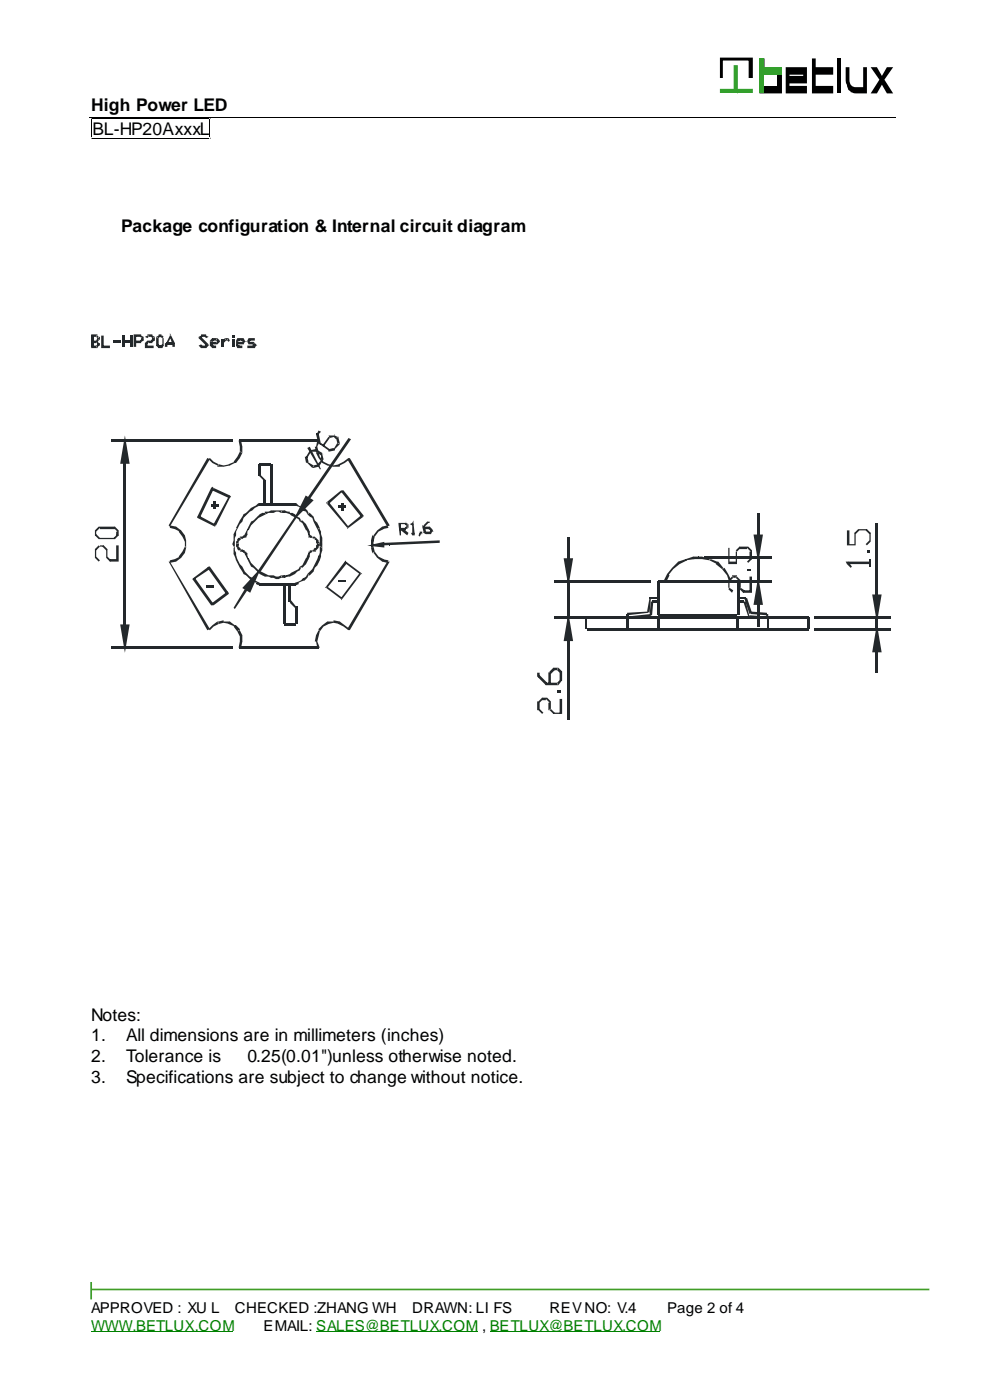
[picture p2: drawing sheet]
<svg xmlns="http://www.w3.org/2000/svg" width="210mm" height="297mm" viewBox="0 0 210 297" stroke-linecap="round" stroke-linejoin="round" font-family="sans-serif">
<g fill="#33a02c" stroke="#33a02c" stroke-width=".35">
<path d="M155.6 14h.5v5.5l-.5-.2z"/>
<path d="M152.7 19h6.6v.5h-6.6z"/>
</g>
<path d="M152.7 12.4h6.6v4h-.6v-3.7h-5.8v3.7h-.2z" fill="#000" stroke="#000" stroke-width=".35"/>
<path d="M160.9 12.4h1v1.8h3.7v5.6h-4.7z" fill="#000"/>
<path d="M161.9 15.8h2.7v2.4h-2.7z" fill="#fff"/>
<g fill="#000">
<path d="M172 12.4h.8v1.8h3.7v1.6h-3.7v2.4h3.7v1.6h-4.5zM177.3 12.4h.8v7.4h-.8zM179.1 14.2h.8v2.1a1.76 1.76 0 0 0 2.3 2.2h.6v-4.3h.8v5.6h-1.8a1.99 1.99 0 0 1-2.4-1.5l-.3-1.2zM184.4 14.2h1.3l1.1 1.9 1.1-1.9h1.3l-1.9 2.7 1.9 2.9h-1.3l-1.1-1.9-1.1 1.9h-1.3l1.9-2.9z"/>
<path d="M166.4 14.2h4.5v3.5h-3.7v.5h3.7v1.6h-4.5zM167.2 15.8v.3h2.9v-.3z"/>
</g>
<g fill="#33a02c">
<path d="M160.9 12.4h1v7.4h-1z"/>
<path d="M161.9 14.2h3.7v1.6h-3.7z"/>
</g>
<path d="M18.8 24.8h170.9M19.3 25.4v3.7M19.6 25.1h24.6M19.6 29.3h24.6M44.4 25.4v3.7" fill="none" stroke="#000" stroke-width=".21"/>
<path d="M19.3 271.7v3.7M19.3 273.3h177.5" fill="none" stroke="#409d27" stroke-width=".35"/>
<path d="M19.3 282.3h29.9M66.9 282.3h34.2M103.7 282.3h36" fill="none" stroke="#008000" stroke-width=".21"/>
<g fill="#23282b">
<path d="M172.5 133h16.1v.6h-16.1z"/>
<path d="M172.5 130.7h16.1v.5h-16.1z"/>
<path d="M185.5 138.1h.5v4.5h-.5z"/>
<path d="M185.5 110.8h.5v15.4h-.5z"/>
<path d="M185.5 130.9h.5v2.4h-.5z"/>
</g>
<path d="M185.7 133.3l.8 4.8h-1.6z" fill="#23282b"/>
<path d="M185.7 133.3l.8 4.8h-1.6z" fill="none" stroke="#23282b" stroke-width=".35"/>
<path d="M184.9 126.2h1.6l-.8 4.7z" fill="#23282b"/>
<path d="M184.9 126.2h1.6l-.8 4.7z" fill="none" stroke="#23282b" stroke-width=".35"/>
<g fill="#23282b">
<path d="M184.1 118.5h.3v1.6h-.3z"/>
<path d="M183.6 116.6h.5v.6h-.5z"/>
<path d="M171.2 133v.6z"/>
<path d="M171.2 130.7v.5z"/>
<path d="M185.7 130.7v.5z"/>
<path d="M81.2 115l11.9-.5v.5l-11.9 .6z"/>
<path d="M85.2 111.9l1.3 1-.2 .6-1.4-1.1z"/>
<path d="M87 112.9h.8v.6h-.5z"/>
<path d="M179.7 119l.7 1.1-.2 .2-.8-.8zM179.1 119h.6v.3l-.3 .2zM179.7 119h4.4v.5h-4.4z"/>
<path d="M184.1 114.5l.3 .3-.8 .8-.2-.3zM184.1 114.5h.3v.3zM184.1 112.9h.3v1.6h-.3zM184.1 112.9h.3zM183.4 112.4l.2-.3 .8 .8-.3 .3zM183.6 112.1v.3zM182 112.1h1.6v.3h-1.6zM181.8 112.1h.2v.3zM181 112.9l.8-.8 .2 .3-.8 .8zM181 112.9h.2zM181 112.9h.2v2.4h-.2zM181.2 115.3v.3zM179.7 115.3h1.5v.3h-1.5zM179.4 115.3h.3v.3h-.3zM179.4 112.4h.5v2.9h-.5z"/>
<path d="M84.4 111.1h.5v2.4h-.2zM84.4 110.8h.3v.3h-.3zM84.7 110.8h1.3v.3h-1.3zM86 110.5v.3zM86 110.8l.5 .3-.5 .2-.3-.2zM86.5 111.1v.2h-.2zM86 111.3h.5v.3h-.5zM86.3 111.6h.2v.3zM85.7 111.9l.3-.3 .5 .3-.5 .2zM86 112.1v.3zM84.7 111.9h1.3v.5h-1.3z"/>
<path d="M86.8 111.1l.5-.3 .3 .3-.3 .2zM87.6 110.3v.5h-.3zM87.3 110.8h.3l.2 2.4h-.5z"/>
<path d="M88.9 112.7h.5v.2l-.5 .3zM89.4 112.9v.3h-.2zM88.9 112.9l.3 .3-.3 .5-.3-.2z"/>
<path d="M89.7 111.6h1.3v.5h-1.3zM91 111.6v.3zM91 111.6l.5 .5-.2 .3-.5-.3zM91 112.1h.5l.3 .6h-.5zM91.5 112.7h.3zM90.8 112.9l.5-.5 .2 .3-.2 .5zM91 112.9l.3 .3h-.3zM90.2 112.7h.8v.5h-.8zM90.2 112.9v.3zM90 112.4l.5 .5-.3 .3-.5-.3zM89.7 112.7h.3l-.3 .2zM89.4 111.6l.6-.3 .2 1.4h-.5zM89.4 111.3h.3l-.3 .3zM89.7 111.3l.8-.8 .3 .3-.8 .8zM90.5 110.5v.3zM90.5 110.5h.5v.3h-.5z"/>
</g>
<path d="M78.8 115.6l2.4-.6v.8z" fill="#23282b"/>
<path d="M78.8 115.6l2.4-.6v.8z" fill="none" stroke="#23282b" stroke-width=".35"/>
<g fill="#23282b">
<path d="M78.8 115.3v.5z"/>
<path d="M82.5 115v.6z"/>
</g>
<path d="M162.6 130.9v2.4" fill="none" stroke="#23282b" stroke-width=".26"/>
<g fill="#23282b">
<path d="M132.6 130.9h.5v2.4h-.5z"/>
<path d="M139.2 130.9h.5v2.4h-.5z"/>
<path d="M155.8 130.9h.6v2.4h-.6z"/>
<path d="M147.6 133h23.6v.6h-23.6z"/>
<path d="M170.9 130.9h.5v2.4h-.5z"/>
<path d="M124.4 130.7h46.8v.5h-46.8z"/>
</g>
<path d="M124.2 130.9v2.4" fill="none" stroke="#23282b" stroke-width=".26"/>
<g fill="#23282b">
<path d="M124.9 133v.6z"/>
<path d="M124.4 133h23.2v.6h-23.2z"/>
<path d="M72.2 106.6h.6v1.6h-.6z"/>
<path d="M71.7 107.1h1.6v.5h-1.6z"/>
<path d="M71.7 123h1.6v.2h-1.6z"/>
<path d="M43.7 124h1.5v.6h-1.5z"/>
<path d="M45.2 106.3h.6v1.6h-.6z"/>
<path d="M44.7 106.8h1.6v.6h-1.6z"/>
<path d="M54.8 98.4h.5v2.4h-.5z"/>
<path d="M55 123.5h3.7v.5h-3.7z"/>
<path d="M58.7 106.6h4v.5h-4z"/>
<path d="M55 106.6h7.7v.5h-7.7z"/>
<path d="M60.3 132h2.4v.5h-2.4z"/>
<path d="M62.4 128.5h.6v3.7h-.6z"/>
<path d="M61.1 123.8h.5v3.7h-.5z"/>
<path d="M60.3 123.5h1.1v.5h-1.1z"/>
<path d="M60.1 123.8h.5v8.4h-.5z"/>
<path d="M55.8 101.8h.6v5h-.6z"/>
<path d="M56.1 106.6h1.3v.5h-1.3z"/>
<path d="M57.1 98.4h.6v8.4h-.6z"/>
<path d="M55 98.1h2.4v.5h-2.4z"/>
<path d="M55 100.5l1.4 1.3-.3 .3-1.3-1.3z"/>
<path d="M61.6 127.2l1.1 1.3-.3 .3-1-1.1z"/>
<path d="M73.8 92.8l.5 .3-8.7 12.7-.5-.3z"/>
<path d="M51.9 124.8l.5 .3-2.7 4-.2-.3z"/>
<path d="M65.1 94.9l.5-.2 2.4 4.7h-.3z"/>
<path d="M62.4 109.5h.6l-8 11.9-.5-.3z"/>
<path d="M76.2 121.4l.3 .3-4 5.3-.3-.3zM76.5 121.4l.2 .3h-.2zM73 119.3l.3-.3 3.2 2.4-.3 .3zM73 119l.3-.3v.6zM73 119l.6 .3-4.3 5.3-.2-.3zM68.8 124.6l.3-.3v.3zM69.3 124.3l3.2 2.4-.3 .3-3.1-2.4zM72.2 127h.3l-.3 .2z"/>
<path d="M69.6 106.3l4.2 5.3-.2 .3-4.3-5.1zM73.6 111.9h.2l-.2 .2zM73.6 111.6l2.9-2.4 .5 .3-3.2 2.4zM76.7 109.2h.3v.3zM72.2 104.2l.6-.3 4.2 5.3-.5 .3zM72.2 103.9h.6l-.3 .3zM69.3 106.3l2.9-2.4 .3 .3-2.9 2.6zM69.1 106.6l.2-.3v.5z"/>
<path d="M40.7 122.7l.6-.2 3.9 5.5-.5 .3zM45 128l.2 .3h-.5zM45 127.7l3.2-2.3 .2 .5-3.2 2.4zM48.2 125.6h.2v.3zM43.9 120.3l.5-.2 4 5.5-.5 .3zM44.2 120.1h.2l-.2 .2zM41 122.5l3.2-2.4 .2 .5-3.1 2.1zM40.7 122.7l.3-.2v.2z"/>
<path d="M44.7 103.4l.5 .3-2.9 6.1-.5-.3zM41.8 109.5h.3l-.3 .3zM42.1 109.2l3.4 1.9v.5l-3.7-1.8zM45.5 111.3h.3l-.3 .3zM48.4 105.3l.3 .2-2.9 5.8-.6-.2zM48.7 105l.2 .3-.2 .2-.3-.2zM45.2 103.4l3.5 1.6-.3 .5-3.4-1.6zM45 103.1l.2 .3-.2 .3-.3-.3z"/>
<path d="M50.8 135.9h.5l-.2 1.4h-.6zM51.1 135.9h.2zM50.8 134.9l.5-.3v1.3h-.5zM51.1 134.6h.2zM50.3 133.8l.5-.2 .5 1-.5 .3zM50.5 133.6l.3-.3v.3zM49.5 132.8l.5-.3 .8 .8-.5 .5zM49.7 132.5h.3l-.3 .3zM48.7 131.7l1 .8v.3l-1.3-.6zM48.7 131.7v.3zM47.4 131.7h1.3v.5l-1.3-.2zM47.4 131.4v.3zM46.3 131.7l1.1-.3v.6l-1.1 .2zM46 131.7h.3v.3zM45 132.5l1-.8 .3 .5-1.1 .6zM45 132.5l.2 .3-.8 .8-.2-.3z"/>
<path d="M36 118.7l1-.2 .3 .5-1.3 .3zM37 118.7l.3 .3zM37 118.5l1.1-.5 .3 .2-1.1 .8zM38.1 118l.3 .2zM38.6 116.9l.6 .3-.8 1-.6-.2zM38.9 117.2h.3zM39.2 115.8l.2 .3-.2 1.1-.6-.3zM39.4 115.8v.3zM39.2 114.5h.2v1.3h-.2zM38.6 113.7l.6-.2 .2 1-.2 .3zM38.9 113.5h.3zM37.8 112.7l.6-.3 .8 1.1-.6 .2zM38.1 112.4h.3zM37.3 111.6l1.1 .8-.3 .3-1.1-.6zM37 111.9l.3-.3zM36 111.3l1.3 .3-.3 .5-1-.2z"/>
<path d="M44.4 97.1l.8 .7-.2 .3-.8-.8zM45 98.1l.2-.3 1.1 .6-.3 .2zM46 98.6h.3v.3h-.3zM46.3 98.4l1.1 .2v.3h-1.1zM47.4 98.6v.3zM47.4 98.6l1.3-.2v.2l-1.3 .3zM48.7 98.4v.2zM48.4 98.4l1.3-.6v.3l-1 .5zM49.7 97.8l.3 .3h-.3zM50.3 96.8l.5 .3-.8 1-.5-.3zM50.5 97.1h.3zM50.8 95.7l.5 .3-.5 1.1-.5-.3zM51.1 95.7h.2v.3zM50.8 94.7h.5v1h-.5zM51.1 94.7h.2zM50.5 93.3h.6l.2 1.4h-.5z"/>
<path d="M67.2 93.3h.5l-.5 1.4h-.3zM66.7 94.7h.2zM66.7 94.7h.5l.3 1h-.6zM66.9 95.7h.3l-.3 .3zM66.9 96l.6-.3 .2 1.1-.2 .3zM67.7 96.8l.8 1-.2 .3-.8-1zM68.3 97.8v.3zM68.3 98.1l.2-.3 1.1 .6-.3 .2zM69.3 98.6l.3-.2zM69.6 98.4l1 .2v.3l-1.3-.3zM70.6 98.6v.3zM70.6 98.6l1.4-.2v.5h-1.4zM72 98.6v.3zM71.7 98.4l1.1-.6 .2 .3-1 .5zM72.8 97.8l1-.7 .3 .2-1.1 .8z"/>
<path d="M81 111.6l1-.3 .3 .6-1.3 .2zM81 111.6v.3zM79.9 112.4l1.1-.8 .2 .5-1 .6zM79.9 112.4l.3 .3-.8 1-.3-.2zM78.8 113.5h.3zM78.8 113.5l.6 .2-.3 1.1-.5-.3zM78.6 114.5h.2zM78.6 114.5h.5v1.3h-.5zM78.6 115.8h.2l-.2 .3zM78.6 116.1l.5-.3 .3 1.1-.6 .3zM78.8 117.2h.3zM79.4 116.9l.8 1.1-.3 .2-.8-1zM79.9 118v.2zM79.9 118.2l.3-.2 1 .5-.2 .5zM81 118.7v.3zM81 118.5l1.3 .2-.3 .6-1-.3z"/>
<path d="M72.8 132.8l.2-.3 1.1 .8-.3 .3zM72 131.7l1 .8-.2 .3-1.1-.6zM72 131.7v.3zM70.6 131.4l1.4 .3v.5l-1.4-.2zM70.6 131.4v.3zM69.3 131.7h1.3v.3l-1 .2zM69.3 131.7l.3 .3zM68.3 132.5l1-.8 .3 .5-1.1 .6zM68.3 132.5v.3zM68.3 132.5l.2 .3-.8 1-.2-.5zM67.5 133.3v.3zM67.5 133.6l.2 .2-.2 1.1-.6-.3zM66.9 134.6h.3zM66.9 134.6l.6 .3-.3 1h-.5zM66.7 135.9h.2zM66.9 135.9h.3l.5 1.4h-.5z"/>
<path d="M51.6 116.9h.5l.3 .5h-.5zM51.9 117.4h.2zM51.9 117.4l.5-.2v.5l-.3 .3zM52.1 118h.3zM52.4 117.7l.3 .8h-.3l-.3-.5zM52.7 118.2l.2 .5-.2 .3-.3-.5zM52.7 119h.2zM52.9 118.7l.3 .6-.3 .2-.2-.5zM52.9 119.5h.3zM52.9 119.5l.3-.2 .5 .5-.5 .3zM53.2 120.1l.2-.3zM53.2 120.1l.5-.3 .3 .3-.3 .2zM53.7 120.3h.3zM54 120.1l.5 .5-.3 .3-.5-.6zM54.2 120.6v.3zM54.5 120.6l.3 .3-.3 .2-.3-.2zM54.5 121.1h.3zM54.8 120.9l.5 .2-.3 .6-.5-.6zM55 121.7l.3-.3zM55.3 121.1l.5 .3-.2 .5-.6-.2zM55.8 121.7l-.2 .2zM55.8 121.4l.6 .3-.3 .5-.5-.3zM56.1 122.2l.3-.3zM56.4 121.7l.5 .2v.3h-.8zM56.9 121.9v.3zM56.9 121.9h.5v.6l-.5-.3zM57.4 122.2v.3zM57.4 121.9h.5v.6h-.5zM57.9 122.2v.3zM57.9 121.9l.6 .3v.5l-.6-.2zM58.5 122.2v.5zM58.5 122.2h.5v.5h-.5zM59 122.2v.5zM59 122.2l.5-.3v.6l-.5 .2zM59.5 122.2l.3 .3h-.3zM59.5 121.9h.8v.6h-.5zM60.3 122.2v.3zM60.1 121.9h.8v.3l-.6 .3zM60.9 121.9v.3zM60.6 121.9l.8-.2v.5h-.5zM61.4 121.9v.3zM61.4 121.7l.2-.3 .3 .5-.5 .3zM61.9 121.7v.2zM61.6 121.4l.6-.3 .2 .6-.5 .2zM62.4 121.4v.3zM62.2 121.1l.5-.2 .3 .2-.6 .6zM62.7 120.9l.5-.3 .3 .3-.5 .2zM63.2 120.6l.3 .3zM63.5 120.1l.3 .2-.3 .6-.3-.3zM63.8 120.3h.2zM63.5 120.1l.5-.3 .3 .3-.3 .2zM64 119.8l.3 .3zM64.3 119.3l.5 .2-.5 .6-.3-.3zM64.6 119.5h.2zM64.6 118.7l.5 .3-.3 .5-.5-.2zM64.8 119h.3zM64.8 118.2l.6 .3-.3 .5-.5-.3zM65.1 118.5h.3zM65.1 117.7l.5 .3-.2 .5h-.6zM65.4 118h.2zM65.4 117.2l.2 .2v.6l-.5-.3zM65.4 116.9h.5l-.3 .5h-.2z"/>
<path d="M62.4 123.5l.8-.3v.6l-.5 .2zM63.2 123.5v.3zM63.2 123.2l.6-.2v.2l-.6 .3zM63.8 123l.5-.5 .3 .5-.8 .2zM64.3 122.7l.3 .3zM64 122.7l.8-.5 .3 .3-.5 .5zM64.8 122.2l.3 .3zM65.1 121.7l.3 .2-.3 .6-.3-.3zM65.4 121.9h.2zM65.1 121.7l.5-.6 .3 .6-.3 .2zM65.6 121.4l.3 .3zM65.6 121.1l.5-.5 .3 .5-.5 .6zM66.1 120.9l.3 .2zM66.4 120.1l.3 .2-.3 .8-.3-.5zM66.7 119.5l.5 .3-.5 .5-.3-.2zM66.9 119.8h.3zM66.9 119l.6 .3-.3 .5-.5-.3zM67.2 119l.3 .3zM67.2 118.5l.5 .2-.2 .6-.6-.3zM67.5 118.5l.2 .2zM67.5 117.7l.5 .3-.3 .7-.5-.2zM67.7 118h.3zM67.7 117.2l.3 .2v.6h-.5zM67.7 117.2l.3 .2zM67.7 116.6h.6l-.3 .8-.3-.2zM68 116.6h.3zM67.7 115.8l.6 .3v.5h-.6zM68 115.8h.3v.3zM67.7 115.3h.6v.5h-.6zM68 115.3h.3zM67.7 114.5h.6v.8h-.6zM68 114.5h.3zM67.7 114h.6v.5h-.6zM68 114h.3zM67.7 113.5l.3-.3 .3 .8h-.6zM67.7 113.5l.3-.3zM67.5 112.7h.5v.5l-.3 .3zM67.7 112.7h.3zM67.2 112.1h.5l.3 .6h-.5zM67.7 111.9v.2h-.2zM66.9 111.6l.6-.3 .2 .6-.5 .2zM67.2 111.3h.3zM66.7 111.1l.5-.3 .3 .5-.6 .3zM66.9 110.8h.3zM66.4 110.5l.3-.2 .5 .5-.5 .3zM66.1 109.8l.3-.3 .3 .8-.3 .2zM66.4 109.5l-.3 .3zM65.9 109l.5 .5-.3 .3-.5-.3zM65.9 109l-.3 .2zM65.1 109l.5-.3 .3 .3-.3 .5zM65.4 108.7h.2zM64.8 108.4l.3-.2 .3 .5-.3 .3zM64.8 108.2h.3zM64 108.2l.6-.6 .5 .6-.3 .2zM64.3 107.9l.3-.3zM63.8 107.4l.8 .2-.3 .6-.5-.6zM63.8 107.4v.2zM63.2 107.1l.6 .3v.2l-.6-.2zM62.7 106.6l.5 .5v.3l-.8-.3z"/>
<path d="M51.6 113.5h.3v.5h-.3zM51.6 113.5v.2zM51.3 113.7l.3-.2v.5h-.3zM51.1 113.7h.2l.3 .3-.3 .3zM51.1 113.7v.3zM50.8 113.7h.3l.2 .3-.2 .3zM50.8 113.7v.3zM50.5 114h.3l.3 .3-.3 .2zM50.5 114v.3zM50.5 114l.3 .3-.3 .2-.2-.2zM50.3 114.3l.2 .2zM50.3 114.3l.5 .2-.3 .3-.2-.3zM50.3 114.5l.2 .3v.2l-.5-.2zM50 114.8l.3 .2zM50 114.8l.5 .2v.3l-.5-.3zM50 115l.3 .3h-.3zM50 115.3h.5v.3h-.5zM50 115.6h.3zM50 115.6l.5-.3v.3l-.5 .2zM50 115.8l.3-.2zM50 115.8l.5-.2v.2l-.2 .3zM50.3 115.8v.3zM50.3 116.1l.2-.3 .3 .3-.5 .3zM50.3 116.4l.2-.3zM50.5 116.1h.3l-.3 .5-.2-.2zM50.5 116.4v.2zM50.8 116.1l.3 .3-.3 .2h-.3zM50.8 116.6v.3zM51.1 116.4l.2 .2-.2 .3h-.3zM51.1 116.6v.3zM51.3 116.4l.3 .2-.3 .3h-.2zM51.3 116.6h.3v.6l-.3-.3zM51.6 116.9v.3zM51.6 116.6h.3v.6h-.3z"/>
<path d="M65.6 116.6h.3v.6h-.3zM65.9 116.9v.3zM65.9 116.6h.2v.3l-.2 .3zM66.1 116.9h.3zM66.1 116.6l.3-.2v.5zM66.4 116.6l.3 .3h-.3zM66.4 116.6l.3-.2v.5zM66.7 116.6h.2v.3h-.2zM66.4 116.4l.3-.3 .2 .5zM66.9 116.4v.2zM66.7 116.1h.2l.3 .3-.3 .2zM66.9 116.1l.3 .3zM66.9 115.8l.6 .3-.3 .3-.3-.3zM67.2 115.8l.3 .3zM66.9 115.6l.6 .2v.3l-.6-.3zM67.5 115.6v.2zM66.9 115.6l.3-.3 .5 .3-.2 .2zM67.5 115.6h.2zM67.2 115.3h.5v.3h-.5zM67.7 115v.3h-.2zM66.9 115l.6-.2 .2 .2-.5 .3zM67.5 114.8v.2zM66.9 114.8l.6-.3v.3l-.6 .2zM67.2 114.5h.3zM66.9 114.5l.3-.2 .3 .2-.6 .3zM66.9 114.5l.3-.2zM66.7 114.3l.2-.3 .3 .3-.3 .2zM66.9 114v.3zM66.7 114.3l.2-.3-.2 .5zM66.7 113.7l.2 .3h-.2zM66.4 114l.3-.3v.6zM66.4 113.7h.3l-.3 .3zM66.1 114l.3-.3v.6zM66.1 113.7h.3zM65.9 113.5l.2 .2v.3h-.2zM65.9 113.5v.2zM65.6 113.5h.3v.5h-.3z"/>
<path d="M54.2 107.1l.6-.5 .2 .5-.5 .3zM54.2 107.1h.3zM53.7 107.4l.5-.3 .3 .3-.5 .2zM53.7 107.4v.2zM53.2 107.6l.5-.2 .3 .2-.6 .6zM53.2 107.6v.3zM52.7 108.2l.5-.6 .2 .6-.5 .2zM52.1 108.7l.6-.5 .2 .2-.5 .6zM52.1 108.7h.3zM51.6 109l.5-.3 .3 .3-.5 .5zM51.6 109l.3 .2zM51.6 109l.3 .5-.3 .3-.3-.3zM51.3 109.5v.3zM51.3 109.5l.3 .3-.3 .7-.5-.2zM50.8 110.3h.3zM50.8 110.3l.5 .2-.5 .6-.3-.3zM50.5 110.8l.3 .3-.3 .5-.2-.3zM50.3 111.3l.2 .3-.2 .5-.3-.2zM50 111.9v.2zM50 112.1h.3l-.3 .6h-.3zM49.7 112.7h.3zM49.7 112.7h.3v.8l-.5-.3zM49.5 113.2l.2 .3zM49.5 113.2l.5 .3-.3 .5h-.2zM49.5 114h.2zM49.5 114h.2v.5h-.2zM49.5 114.5h.2v.8h-.5zM49.2 115.3h.3zM49.2 115.3h.5v.5h-.2zM49.5 115.8v.3zM49.5 116.1l.2-.3v.8h-.2zM49.5 116.6h.2zM49.5 116.6h.2l.3 .6-.5 .2zM49.5 117.4l.2-.2zM49.5 117.4l.5-.2v.8h-.3zM49.7 118h.3zM50 117.7l.3 .8-.3 .2-.3-.7zM50 118.5v.2zM50.3 118.5l.2 .5-.2 .3-.3-.6zM50.3 119v.3zM50.5 119l.3 .5-.3 .3-.2-.5zM50.8 119.5l.5 .6-.5 .2-.3-.5zM50.8 120.3h.3zM50.8 120.3l.5-.2 .3 .5-.3 .5zM51.3 120.9v.2zM51.6 120.6l.3 .5-.3 .6-.3-.6zM51.6 121.7l.3-.3zM51.9 121.1l.5 .6-.3 .2-.5-.2zM52.1 121.9h.3zM52.4 121.7l.5 .5-.2 .3-.6-.6zM52.7 122.2v.3zM52.9 122.2l.5 .3-.2 .5-.5-.5zM53.2 122.7v.3zM53.4 122.5l.6 .5-.3 .2-.5-.2zM54 123l.5 .2-.3 .3-.5-.3zM54.2 123.5h.3l-.3 .3zM54.5 123.2l.5 .3-.2 .5-.6-.2z"/>
<path d="M65.4 113.2h.2l.3 .5-.5 .3zM65.1 112.7h.5v.5l-.2 .3zM65.4 112.7h.2zM64.8 112.1h.6l.2 .6h-.5zM65.1 112.1h.3zM64.6 111.9l.5-.3 .3 .5-.6 .3zM64.8 111.6h.3zM64.3 111.3l.5-.2 .3 .5-.5 .3zM64.6 111.1h.2zM64 110.8l.3-.3 .5 .6-.5 .2zM64.3 110.5l-.3 .3zM63.5 110.5l.5-.2 .3 .2-.3 .3zM63.8 110.3h.2zM63.2 110l.3-.2 .3 .5-.3 .2zM63.2 110l.3-.2zM63 109.5l.5 .3-.3 .2-.5-.2zM62.4 109l.6 .5-.3 .3-.5-.3zM62.4 109v.2zM61.9 108.7l.5 .3-.2 .5-.6-.3zM61.9 108.7v.3zM61.4 108.7h.5l-.3 .5-.2-.2zM61.4 108.4v.3zM60.9 108.4h.5v.6l-.8-.3zM60.9 108.4v.3zM60.3 108.2l.6 .2v.3h-.8zM60.3 108.2v.2zM59.8 108.2h.5v.5h-.8zM59.5 108.2h.3l-.3 .2zM59 108.2h.5v.5l-.5-.3zM58.5 108.2h.5v.2h-.5zM57.9 108.2h.6v.2l-.6 .3zM57.9 108.2v.2zM57.4 108.2h.5v.5h-.5zM57.4 108.2v.2zM56.9 108.4l.5-.2v.5h-.5zM56.9 108.4v.3zM56.1 108.4h.8v.3l-.5 .3zM56.1 108.4l.3 .3h-.3zM55.6 108.7h.5l.3 .3-.6 .2zM55.6 108.7l.2 .3zM55 109l.6-.3 .2 .5-.5 .3zM55 109l.3 .2zM54.5 109.5l.5-.5 .3 .5-.5 .3zM54.5 109.5h.3zM54.2 109.8l.3-.3 .3 .3-.3 .2zM54.2 109.8v.2zM53.7 110.3l.5-.5 .3 .2-.5 .5zM53.7 110.3h.3zM53.2 110.5l.5-.2 .3 .2-.3 .3zM53.2 110.5l.2 .3zM53.2 110.5l.5 .3-.5 .5-.3-.2zM52.9 111.1h.3zM52.9 111.1l.3 .2-.3 .6-.2-.3zM52.7 111.6h.2zM52.7 111.6l.2 .3-.2 .5-.3-.3zM52.4 112.1h.3l-.3 .6h-.3zM52.1 112.7h.3zM52.1 112.7h.3v.8l-.5-.3zM51.9 113.2h.2zM51.9 113.2h.5l-.3 .8-.5-.3z"/>
<path d="M66.4 98.6l1.1-.2v.5l-1.1 .3zM66.1 99.2l.3-.3v.3zM65.1 97.8l1.3 .8-.3 .6-1-1.1zM64.8 98.1h.3zM64.6 96.8h.5l.3 1-.6 .3zM64.6 96.8h.2zM65.6 95.5l.3 .2-.8 1.4-.3-.3zM65.6 95.5l1.1-.3 .2 .5h-1zM66.7 95.2h.2v.3zM66.9 95.2l1.4 .8-.3 .5-1.3-1zM68.3 96v.3zM68 96.3h.3l.2 1h-.5zM68.3 97.3h.2zM68.3 97.3h.2l-.8 1.3-.5-.2zM67.5 98.6h.2v.3h-.2z"/>
<path d="M69.6 92.6l.2 .2-1.3 1.9-.2-.3zM69.6 92.3v.3zM69.6 92.3h1l.3 .3-1.1 .2zM70.6 92.3l.3-.3v.3zM70.9 92.3l.5 .3-.2 .5-.6-.5zM71.4 92.6h.3v.2h-.3zM71.2 92.8h.5l.3 1.1h-.6zM71.7 93.9h.3v.2zM71.4 93.9l.6 .2-1.1 1.1h-.3zM70.6 95.2h.3v.3zM69.6 95.2l1-.3 .3 .6-1.3 .2zM69.6 95.5v.2zM67.7 94.1l.3-.2 1.8 1.3-.2 .3zM67.5 94.1h.2zM66.9 92l.6-.2 .5 2.3h-.5zM66.9 91.8h.3l.3 .2h-.6zM67.5 91.2l.5 .3-.5 .5-.3-.2z"/>
</g>
<path d="M54.8 121.1l-1.9 4.3-1.3-.8z" fill="#23282b"/>
<path d="M54.8 121.1l-1.9 4.3-1.3-.8z" fill="none" stroke="#23282b" stroke-width=".35"/>
<path d="M64.8 105.3l1.3 .7-3.4 3.5z" fill="#23282b"/>
<path d="M64.8 105.3l1.3 .7-3.4 3.5z" fill="none" stroke="#23282b" stroke-width=".35"/>
<g fill="#23282b">
<path d="M62.7 109.2v.6z"/>
<path d="M54.8 120.9v.5z"/>
<path d="M55 123.5h7.7v.5h-7.7z"/>
<path d="M50.8 137h16.7v.5h-16.7z"/>
<path d="M82 119h.5l-8.4 14.6-.5-.3z"/>
<path d="M73.6 97.3l.5-.2 8.4 14.2-.5 .3z"/>
<path d="M50.8 93.1h16.7v.5h-16.7z"/>
<path d="M43.9 97.1l.5 .2-8.4 14.3-.3-.3z"/>
<path d="M35.7 119h.3l8.4 14.3-.5 .3z"/>
<path d="M23.5 93.1h25.7v.5h-25.7z"/>
<path d="M23.5 137h25.7v.5h-25.7z"/>
<path d="M26.2 98.1h.5v34.4h-.5z"/>
</g>
<path d="M26.5 93.3l.8 4.8h-1.6z" fill="#23282b"/>
<path d="M26.5 93.3l.8 4.8h-1.6z" fill="none" stroke="#23282b" stroke-width=".35"/>
<path d="M25.7 132.5h1.6l-.8 4.8z" fill="#23282b"/>
<path d="M25.7 132.5h1.6l-.8 4.8z" fill="none" stroke="#23282b" stroke-width=".35"/>
<g fill="#23282b">
<path d="M50.8 93.1v.5z"/>
<path d="M50.8 137v.5z"/>
<path d="M26.5 137v.5z"/>
<path d="M139.2 123.2h.5v7.2h-.5z"/>
<path d="M156.1 123.2h.5v7.2h-.5z"/>
<path d="M154.5 130.4h.5v.5h-.5z"/>
<path d="M140.5 130.4h.5v.5h-.5z"/>
<path d="M139.4 130.1h16.7v.6h-16.7z"/>
<path d="M139.4 123h16.7v.5h-16.7z"/>
<path d="M156.1 126.7h1.9v.3h-1.9z"/>
<path d="M156.1 127.2h1.3v.5h-1.3z"/>
<path d="M132.6 130.1h.5v.8h-.5z"/>
<path d="M162.2 130.1h.5v.8h-.2z"/>
<path d="M159 129.6l3.5 .3v.5l-3.5-.3z"/>
<path d="M157.4 127.5h.6l.7 3.2h-.2z"/>
<path d="M137.8 127.5h.6l-.3 2.9h-.5z"/>
<path d="M132.8 129.9l4.5-.3v.3l-4.5 .5z"/>
<path d="M157.7 127l.5-.3 1.1 3.2-.6 .2z"/>
<path d="M137.6 126.7l.2 .3-.2 2.9-.5-.3z"/>
<path d="M137.6 126.7h1.8v.3h-1.8z"/>
<path d="M138.1 127.2h1.3v.5h-1.3z"/>
<path d="M158.7 130.4l3.8 .3v.5l-3.8-.3z"/>
<path d="M132.8 130.7l5-.6v.6l-5 .5z"/>
<path d="M149.2 123h14.3v.5h-14.3z"/>
<path d="M149.2 118h14.3v.5h-14.3z"/>
<path d="M160.3 128h.6v4.8h-.6z"/>
<path d="M160.3 108.7h.6v4.8h-.6z"/>
<path d="M160.3 118.2h.6v5h-.6z"/>
<path d="M20.1 118.2l.3-.2 .8 .7-.3 .3zM20.1 118h.3l-.3 .2zM20.1 116.4h.3v1.6h-.3zM20.1 116.4h.3zM20.1 116.4l.8-.8 .3 .2-.8 .8zM20.9 115.6h.3zM21.2 115.6h.8v.2h-.8zM21.7 115.8l.3-.2 .8 .8-.3 .2zM22.5 116.4h.3v1.6h-.3zM22.5 118h.3l-.3 .2zM22.8 118l.7 .7-.2 .3-.8-.8zM23.3 118.7v.3zM23.3 118.5h1.6v.5h-1.6zM24.9 118.7h.2v.3h-.2zM24.6 115.6h.5v3.1h-.5z"/>
<path d="M24.1 114l.8-.8 .2 .3-.8 .8zM24.3 114v.3zM21.2 114h3.1v.3h-3.1zM21.2 114v.3h-.3zM20.1 113.5l.3-.3 .8 .8-.3 .3zM20.1 113.5h.3zM20.1 112.7h.3v.8h-.3zM20.1 112.4l.3 .3h-.3zM20.1 112.4l.8-.8 .3 .3-.8 .8zM20.9 111.6h.3v.3zM21.2 111.6h3.1v.5h-3.1zM24.3 111.6v.3zM24.1 111.9l.2-.3 .8 .8-.2 .3zM25.1 112.4v.3h-.2zM24.6 112.7h.5v.8h-.5zM24.9 113.5h.2z"/>
<path d="M154 121.9l.3-.2 .7 1.5-.5 .3zM152.9 120.6l.6-.3 .8 1.4-.3 .2zM153.2 120.3h.3zM151.6 119.5l.5-.5 1.1 1.3-.3 .3zM151.9 119h.2l-.2 .3zM150.3 118.7l.2-.2 1.4 .5v.5zM150.3 118.5h.2zM148.7 118l1.6 .5v.2l-1.6-.2zM148.7 118v.2zM146.8 118h1.9v.5h-1.9zM146.8 118v.2zM145.3 118.5l1.5-.5 .3 .5-1.8 .2zM143.7 119l1.6-.5 .2 .2-1.6 .8zM143.7 119v.3zM142.3 120.3l1.4-1.3 .2 .5-1.3 1.1zM142.3 120.3l.3 .3-1 1.3-.3-.2zM141.3 121.7h.3zM141.3 121.7l.5 .2-.8 1.6-.5-.3z"/>
</g>
<path d="M160.6 123.2l.8 4.8h-1.6z" fill="#23282b"/>
<path d="M160.6 123.2l.8 4.8h-1.6z" fill="none" stroke="#23282b" stroke-width=".35"/>
<path d="M159.8 113.5h1.6l-.8 4.7z" fill="#23282b"/>
<path d="M159.8 113.5h1.6l-.8 4.7z" fill="none" stroke="#23282b" stroke-width=".35"/>
<g fill="#23282b">
<path d="M158.2 120.6h.8v.3h-.8z"/>
<path d="M147.9 123v.5z"/>
<path d="M147.9 118v.5z"/>
<path d="M160.6 118v.5z"/>
<path d="M117.5 123h20.3v.5h-20.3z"/>
<path d="M117.5 130.7h21.7v.5h-21.7z"/>
<path d="M120.1 114h.5v4.5h-.5z"/>
<path d="M120.1 135.7h.5v16.9h-.5z"/>
<path d="M120.1 123.2h.5v7.7h-.5z"/>
<path d="M154.3 124.8l.2-.2 .8 .5-.3 .5zM154.3 124.6v.2zM154.3 123h.2v1.6h-.2zM154.3 123l.7-.8 .3 .3-.8 .7zM155 121.9h.3v.3h-.3zM155.3 121.9h.5v.6h-.5zM155.8 121.9h.3v.3h-.3zM156.1 122.2l.8 .8-.3 .2-.8-.7zM156.6 123h.3zM156.6 123h.3v1.6h-.3zM156.6 124.6v.2zM156.9 124.6l.8 .5-.3 .5-.8-.8zM157.4 125.4v.2zM157.4 125.1h1.6v.5h-1.6zM159 125.4h.3v.2h-.3zM158.7 122.2h.6v3.2h-.6z"/>
<path d="M158.2 119l.8-.8 .3 .3-.8 .8zM159 118.5h.3zM158.7 116.9h.6v1.6h-.6zM159.3 116.6v.3h-.3zM158.2 116.1l.3-.3 .8 .8-.3 .3zM158.2 115.8h.3l-.3 .3zM156.6 115.8h1.6v.6h-1.6zM156.6 115.8v.3zM155.8 116.6l.8-.8 .3 .3-.8 .8zM155.8 116.6v.3zM155.8 116.9h.3v2.1h-.3zM155.8 119h.3v.5h-.3zM154.3 119h1.5v.5h-1.5zM154.3 119v.5zM154.3 116.1h.2v2.9h-.2z"/>
</g>
<path d="M119.6 118.5h1.6l-.8 4.7z" fill="#23282b"/>
<path d="M119.6 118.5h1.6l-.8 4.7z" fill="none" stroke="#23282b" stroke-width=".35"/>
<path d="M120.4 130.9l.8 4.8h-1.6z" fill="#23282b"/>
<path d="M120.4 130.9l.8 4.8h-1.6z" fill="none" stroke="#23282b" stroke-width=".35"/>
<g fill="#23282b">
<path d="M118 146.3h.8v.5h-.8z"/>
<path d="M139.4 123v.5z"/>
<path d="M140.8 130.7v.5z"/>
<path d="M120.4 130.7v.5z"/>
<path d="M19.3 71.1h.5v2.4h-.5z"/>
<path d="M24.1 72.2h1.6v.5h-1.6z"/>
<path d="M25.9 71.1h.6v2.4h-.6z"/>
<path d="M26.2 72.2h1.6v.5h-1.6z"/>
<path d="M27.5 71.1h.5v2.4h-.5z"/>
<path d="M35.2 72.4h1.6v.6h-1.6z"/>
<path d="M46.8 71.9h.6v1.6h-.6z"/>
<path d="M49.2 71.9h.5v1.6h-.5z"/>
<path d="M49.2 71.1h.5v.6h-.5z"/>
<path d="M114 150.5l.3-.3 .8 .8-.3 .3zM113.8 150.2h.5l-.3 .3h-.2zM113.8 148.9h.5v1.3h-.5zM113.8 148.6h.2l.3 .3h-.5zM114 148.6l.8-.7 .3 .2-.8 .8zM114.8 147.9v.2zM114.8 147.9h.8v.5h-.8zM115.6 147.9h.3l-.3 .2zM115.9 147.9l.8 .7-.3 .3-.8-.8zM116.7 148.6v.3h-.3zM116.2 148.9h.5v1.3h-.5zM116.2 150.2h.2v.3h-.2zM116.7 150.2l.8 .8-.3 .3-.8-.8zM117.2 151h1.6v.3h-1.6zM118.8 151.3h.3zM118.5 148.1h.6v3.2h-.6z"/>
<path d="M116.2 142.6h.5v2.3h-.5zM116.2 142.6l.2-.3v.3zM116.4 142.3l.8-.8 .3 .5-.8 .8zM117.2 141.5v.3zM117.2 141.5h.8v.5h-.8zM118 141.5h.3l-.3 .3zM118.3 141.5l.8 .8-.3 .5-.8-.8zM119.1 142.3v.3h-.3zM118.5 142.6h.6v1.5h-.6zM118.8 144.1h.3zM118 144.7l.8-.8 .3 .2-.8 1.1zM118 144.9l.3 .3h-.3zM115.6 144.7h2.4v.5h-2.4zM115.6 144.9v.3zM114.3 143.1l1.6 1.6-.3 .5-1.6-1.6zM113.8 143.4h.5l-.3 .2zM113.8 142.6h.5v.8h-.5z"/>
<path d="M19.3 73.2h1.1v.6h-1.1zM20.4 73.5l.2 .3h-.2zM20.4 73.2l.2-.2 .3 .2-.3 .6zM20.9 73.2h.3zM20.6 72.7h.6v.5h-.6zM20.9 72.7h.3zM20.4 72.4l.2-.2 .3 .5-.3 .3zM20.4 72.2h.2l-.2 .2zM19.6 72.2h.8v.5h-.8z"/>
<path d="M20.6 71.7l.3 .5-.3 .2-.2-.2zM20.9 71.9h.3l-.3 .3zM20.6 71.7h.6v.2h-.6zM20.9 71.4h.3v.3h-.3zM20.4 71.4l.2-.3 .3 .3-.3 .3zM20.4 70.9h.2v.2h-.2zM19.3 70.9h1.1v.5h-1.1z"/>
<path d="M21.4 71.1h.6v2.4h-.6zM21.4 73.5h.3v.3h-.3zM21.7 73.2h1.6v.6h-1.6z"/>
<path d="M28.3 71.1h.5v2.4h-.5zM28.3 70.9h.3v.2h-.3zM28.6 70.9h1.3v.5h-1.3zM29.9 70.9v.2zM29.6 71.4l.3-.3 .5 .3-.2 .3zM30.4 71.4v.3h-.2zM29.9 71.7h.5v.2h-.5zM30.2 71.9h.2v.3zM29.6 72.2l.6-.5 .2 .5-.5 .2zM29.9 72.4v.3zM28.6 72.2h1.3v.5h-1.3z"/>
<path d="M30.7 71.4l.5-.3 .3 .3-.3 .3zM31.2 70.9h.3v.2h-.3zM31.5 70.9h.8v.5h-.8zM32.3 70.9v.2zM32 71.4l.3-.3 .5 .3-.5 .3zM32.8 71.4v.3h-.3zM32.3 71.7h.5v.2h-.5zM32.5 71.9h.3v.3zM32.3 71.7l.5 .5-.5 .2-.3-.2zM32.3 72.4v.3zM31.5 72.2h.8v.5h-.8zM31.2 72.2h.3v.2zM30.7 72.7l.5-.5 .3 .2-.3 .6zM30.7 72.7h.3zM30.7 72.7h.5v.8h-.5zM30.7 73.5h.3v.3h-.3zM31 73.2h1.5v.6h-1.5z"/>
<path d="M33.1 73.2l.5-.2 .3 .2-.3 .6zM33.1 73.2h.2zM33.1 71.7h.5v1.5h-.5zM33.1 71.4l.2 .3h-.2zM33.1 71.4l.5-.3 .3 .3-.3 .3zM33.6 70.9v.2zM33.6 70.9h.5v.5h-.5zM34.1 70.9l.3 .2h-.3zM33.9 71.4l.5-.3 .3 .3-.3 .3zM34.7 71.4v.3zM34.4 71.7h.3v1.5h-.3zM33.9 73.2l.5-.2 .3 .2-.3 .6zM34.1 73.5l.3 .3h-.3zM33.6 73.2h.5v.6h-.5zM33.6 73.5v.3z"/>
<path d="M34.9 72.7h.6v.8h-.6zM34.9 72.7h.3zM36 71.1l.2 .3-.7 1.6-.3-.3zM36 70.6l.2 .5h-.2zM36 71.4l.2-.3 .8 1.6-.5 .3zM36.8 72.7h.2zM36.5 72.7h.5v.8h-.5z"/>
<path d="M42.1 73.2l.5-.2 .3 .2-.3 .6zM42.6 73.5v.3zM42.6 73.2h1.1v.6h-1.1zM43.7 73.5v.3zM43.4 73.2l.3-.2 .5 .2-.5 .6zM43.9 73.2l.3-.2v.2zM42.1 71.7l.5-.3 1.6 1.6-.5 .2zM42.1 71.4l.2 .3h-.2zM42.1 71.4l.5-.3 .3 .3-.3 .3zM42.6 70.9v.2zM42.6 70.9h1.1v.5h-1.1zM43.7 70.9v.2zM43.4 71.4l.3-.3 .5 .3-.5 .3z"/>
<path d="M44.7 72.4h1.1v.6h-1.1zM45.8 72.7l.2 .3h-.2zM46 72.2l.6 .2-.6 .6-.2-.3zM46.3 72.4l.3-.2v.2zM46 71.7l.6 .5-.6 .2-.2-.2zM45.8 71.7h.2l-.2 .2zM45 71.7h.8v.5h-.8zM45 71.7v.2zM44.4 72.2l.6-.5 .2 .5-.2 .2zM44.4 72.2l.3 .2h-.3zM44.4 72.4h.6v.8h-.6zM44.4 73.2h.3zM44.4 73.2l.6-.2 .2 .2-.2 .6zM45 73.5v.3zM45 73.2h.8v.6h-.8z"/>
<path d="M47.6 71.7l.3 .5-.8 .8-.3-.3zM47.6 71.7h.3v.2zM47.9 71.7h.3v.5h-.3zM48.2 71.7h.2l-.2 .2zM48.4 71.7l.3 .5-.3 .2-.2-.2z"/>
<path d="M50.3 72.4h1v.6h-1zM51.3 72.7l.3 .3h-.3zM51.1 72.7l.5-.5 .3 .2-.3 .6zM51.9 72.2l.2 .2h-.5zM51.1 72.2l.5-.5 .3 .5-.3 .2zM51.3 71.7h.3l-.3 .2zM50.5 71.7h.8v.5h-.8zM50.3 71.7h.2v.2zM50.3 71.7l.5 .5-.5 .2-.3-.2zM50 72.2l.3 .2h-.3zM50 72.4h.3v.8h-.3zM50 73.2h.3zM50 73.2l.3-.2 .5 .2-.5 .6zM50.3 73.8l.2-.3v.3zM50.5 73.2h.8v.6h-.8z"/>
<path d="M52.4 73.2h1.3v.6h-1.3zM53.7 73.5l.3 .3h-.3zM53.4 73.2l.6-.2 .2 .2-.2 .6zM54 73.2l.2-.2 .3 .2zM53.4 73l.6-.3 .2 .3-.2 .2zM53.7 72.4l.3 .3h-.3zM52.9 72.4h.8v.6h-.8zM52.7 73l.2-.3v.3zM52.4 72.4l.3-.2 .5 .5-.5 .3zM52.1 72.4l.3-.2v.2zM52.7 71.7l.5 .5-.5 .2-.3-.2zM52.7 71.7h.2v.2zM52.9 71.7h1.1v.5h-1.1z"/>
</g>
<g font-size="3.7">
<text x="19.3" y="23.5">High Power LED</text>
<text x="19.6" y="28.5">BL-HP20AxxxL</text>
<text x="25.7" y="49.2">Package configuration &amp; Internal circuit diagram</text>
<text x="19.3" y="216.4">Notes:</text>
<text x="19.3" y="220.6">1.</text>
<text x="26.7" y="220.6">All dimensions are in millimeters (inches)</text>
<text x="19.3" y="225.1">2.</text>
<text x="26.7" y="225.1">Tolerance is</text>
<text x="52.4" y="225.1">0.25(0.01&quot;)unless otherwise noted.</text>
<text x="19.3" y="229.6">3.</text>
<text x="26.7" y="229.6">Specifications are subject to change without notice.</text>
</g>
<g font-size="3.2">
<text x="19.3" y="278.3">APPROVED : XU L</text>
<text x="49.7" y="278.3">CHECKED :ZHANG WH</text>
<text x="55.8" y="282">EMAIL: SALES@BETLUX.COM , BETLUX@BETLUX.COM</text>
<text x="87.3" y="278.3">DRAWN: LI FS</text>
<text x="116.4" y="278.3">REVNO: V.4</text>
<text x="141.3" y="278.3">Page 2 of 4</text>
</g>
<text font-size="3.2" fill="#008000" x="19.3" y="282">WWW.BETLUX.COM</text>
</svg>
